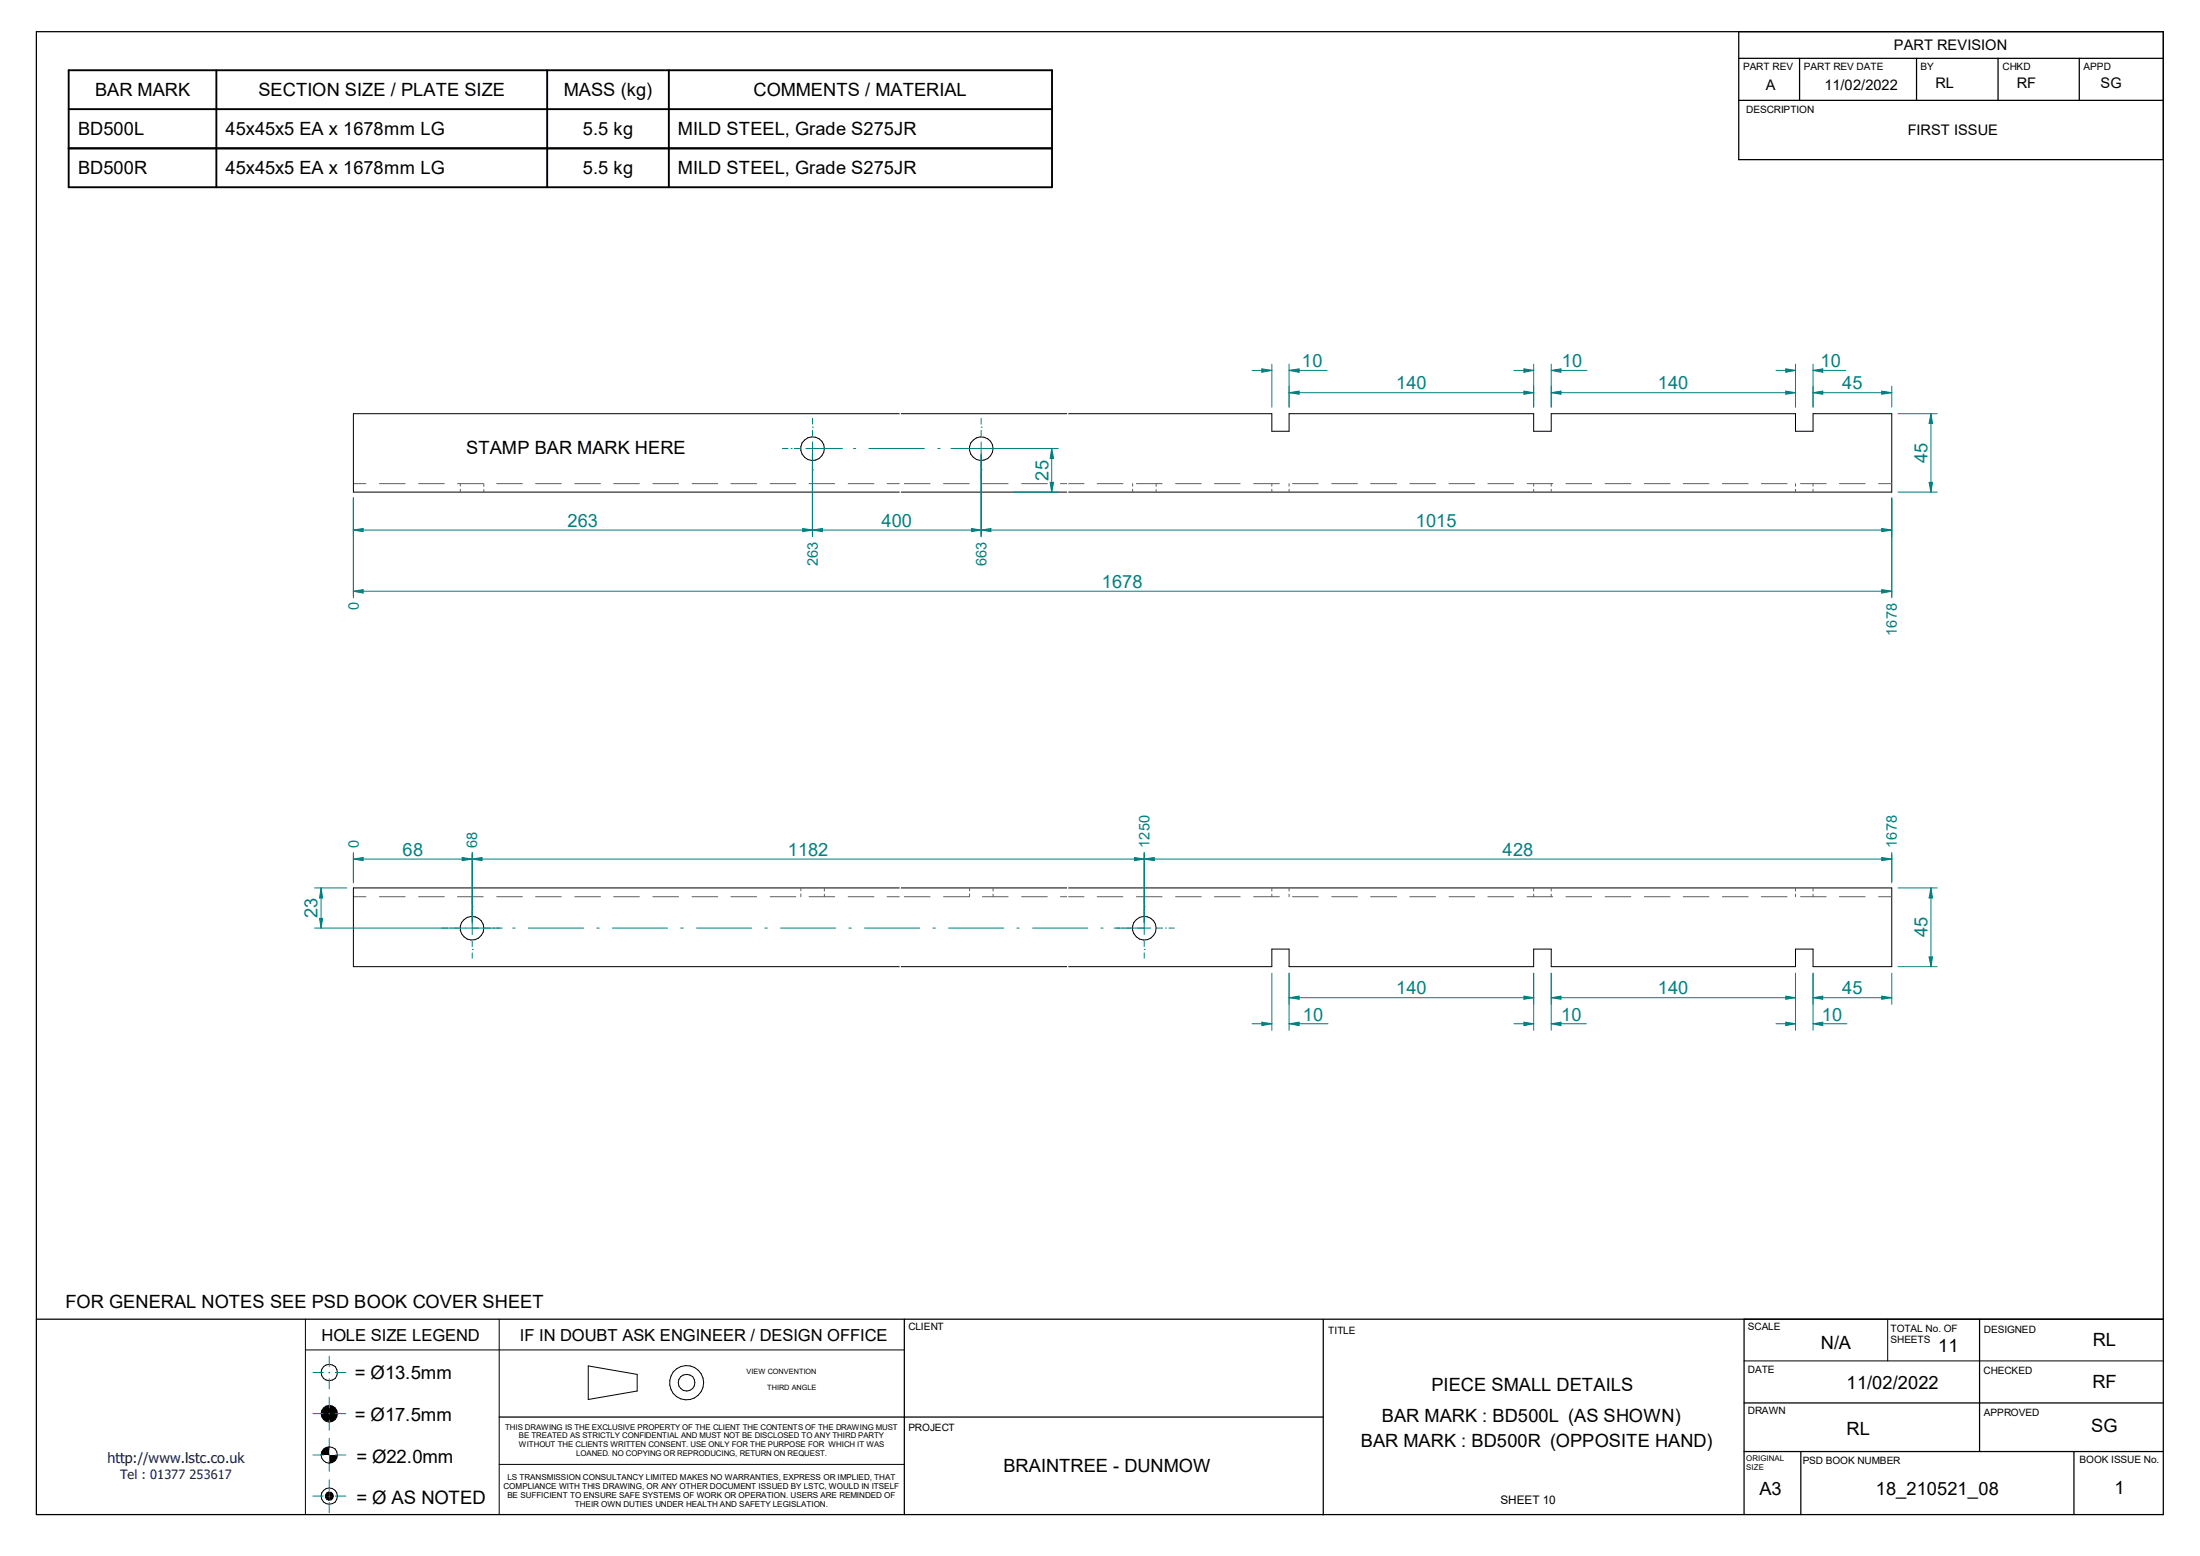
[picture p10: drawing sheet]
<svg xmlns="http://www.w3.org/2000/svg" width="297mm" height="210mm" viewBox="0 0 297 210" stroke-linecap="round" stroke-linejoin="round" font-family="sans-serif">
<g fill="none" stroke="#000" stroke-width=".17">
<path d="M4.9 4.3h287.2v200.1h-287.2zM234.7 7.9h57.4M234.7 13.5h57.4M234.7 4.3v17.2h57.4M243 7.9v5.6M258.7 7.9v5.6M269.7 7.9v5.6M280.7 7.9v5.6M4.9 178.1h287.2M122.1 178.1v26.3M178.6 178.1v26.4M235.5 178.1v26.3"/>
<path d="M267.3 178.1v17.8M67.4 191.3h111.2M235.5 189.4h56.6M235.5 195.9h56.6M243.1 195.9v8.5M280 195.9v8.5"/>
</g>
<g fill="none" stroke="#000" stroke-width=".14">
<path d="M47.7 55.8h124v2.4h2.3v-2.4h33.1v2.4h2.3v-2.4h33v2.4h2.4v-2.4h10.6v10.6h-207.7zM47.7 119.8h207.7v10.7h-10.6v-2.4h-2.4v2.4h-33v-2.4h-2.3v2.4h-33.1v-2.4h-2.3v2.4h-124zM41.2 178.1v26.3M67.4 178.1v26.3M254.8 178.1v5.6M41.2 182.2h80.9M67.4 197.7h54.7M79.4 184.4l6.6 1.1v2.2l-6.6 1.2zM235.5 183.7h56.6"/>
<circle cx="109.7" cy="60.6" r="1.59"/>
<circle cx="132.5" cy="60.6" r="1.59"/>
<circle cx="63.7" cy="125.3" r="1.59"/>
<circle cx="154.5" cy="125.3" r="1.59"/>
<circle cx="44.4" cy="196.4" r="1.1"/>
<circle cx="44.4" cy="185.2" r="1.1"/>
<circle cx="44.4" cy="190.8" r="1.1"/>
<circle cx="92.7" cy="186.6" r="1.13"/>
<circle cx="92.7" cy="186.6" r="2.31"/>
<circle cx="44.5" cy="201.9" r=".55"/>
<circle cx="44.5" cy="201.9" r="1.09"/>
</g>
<g fill="#000">
<path d="M43.6 195.7l.5-.4h.3v1.1h-1.1z" fill-rule="evenodd"/>
<path d="M44.4 196.4h1.2a1.12 1.12 0 0 1-1.2 1.1z" fill-rule="evenodd"/>
<path d="M44 201.7l.4-.3v.5h-.5z" fill-rule="evenodd"/>
<path d="M43.9 201.9h.5v.6l-.2-.1-.2-.2z" fill-rule="evenodd"/>
<path d="M44.4 201.4l.3 .1 .3 .2v.2h-.6z" fill-rule="evenodd"/>
<path d="M44.4 201.9h.6v.3l-.3 .2-.3 .1z" fill-rule="evenodd"/>
<circle cx="44.4" cy="190.8" r="1.1"/>
</g>
<g fill="none" stroke="#008080" stroke-width=".14">
<path d="M109.7 57.7h.1M109.7 56.5v.7M109.7 58.1v.7M109.7 59.6v1.8M132.5 57.7h.1M132.5 56.5v.7M132.5 58.1v.7M132.5 59.6v1.8M105.6 60.5h.8M106.8 60.5h.1M107.2 60.5h.7M108.8 60.5h4.9"/>
<path d="M109.7 63.4h.1M109.7 62.3v.7M109.7 63.9v.7M112.6 60.5h.1M115.2 60.5h.3M117.3 60.5h7.5M126.6 60.5h.3M128.4 60.5h4.9M129.6 60.5h.1M132.5 63.4h.1M132.5 62.3v.7M132.5 63.9v.7"/>
<path d="M134.2 60.5h.7M135.3 60.5h.1M135.8 60.5h.7M42.5 119.8h4.3M42.5 125.3h25.3M43.1 124h.5l-.3 1.3zM60.8 125.3h.1M63.8 122.4h.1M63.8 128.1h.1M63.8 121.2v.8M63.8 122.8v.7M63.8 124.4v1.8"/>
<path d="M63.8 127v.8M63.8 128.6v.7M66.6 125.3h.1M69.2 125.3h.4M71.3 125.3h7.5M80.6 125.3h.3M82.7 125.3h7.4M91.9 125.3h.3M94 125.3h7.5M103.3 125.3h.3M105.4 125.3h7.4M114.6 125.3h.3"/>
<path d="M116.7 125.3h7.5M125.9 125.3h.4M128.1 125.3h7.4M137.3 125.3h.3M139.4 125.3h7.5M148.6 125.3h.3M150.4 125.3h5M151.6 125.3h.1M154.5 122.4h.1M154.5 128.1h.1M154.5 121.2v.8M154.5 122.8v.7"/>
<path d="M154.5 124.4v1.8M154.5 127v.8M154.5 128.6v.7M156.3 125.3h.7M157.4 125.3h.1M157.8 125.3h.7M42.2 190.8h1.4M42.2 196.4h1.4M42.2 185.3h1.4M44.4 190.8h.1M44.4 196.4h.1M44.4 185.3h.1"/>
<path d="M44.4 183v1.4M44.4 185.2v.1M44.4 186.1v1.4M44.4 188.6v1.4M44.4 190.8v.1M44.4 191.6v1.4M44.4 194.1v1.5M44.4 196.3v.1M44.4 197.2v1.4M44.4 199.7v1.5M45.3 190.8h1.4M45.3 196.4h1.4"/>
<path d="M45.3 185.3h1.4M42.2 201.9h1.4M44.4 201.9h.1M44.4 201.9v.1M44.4 202.8v1.4M45.3 201.9h1.4"/>
</g>
<g fill="none" stroke="#606060" stroke-width=".14">
<path d="M47.7 65.3h1.7M51.2 65.3h3.5M56.5 65.3h3.5M61.8 65.3h3.4M62.1 65.3v.3M62.1 66v.4M65.3 65.3v.4M65.3 66.1v.3M67.1 65.3h3.4M72.3 65.3h3.5M77.6 65.3h3.5M82.8 65.3h3.5"/>
<path d="M88.1 65.3h3.5M93.4 65.3h3.5M98.7 65.3h3.5M104 65.3h3.4M109.2 65.3h3.5M114.5 65.3h3.5M119.8 65.3h1.7M122.1 65.3h3.5M127.4 65.3h3.5M132.6 65.3h3.5M137.9 65.3h3.5M143.2 65.3h3.1"/>
<path d="M148.1 65.3h3.5M152.9 65.3v.3M152.9 66v.4M153.4 65.3h3.5M156.1 65.3v.4M156.1 66.1v.3M158.7 65.3h3.5M164 65.3h3.4M169.2 65.3h3.5M171.7 65.3v.3M171.7 66v.4M174 65.3v.3"/>
<path d="M174 66v.4M174.5 65.3h3.5M179.8 65.3h3.5M185 65.3h3.6M190.3 65.3h3.5M195.6 65.3h3.5M200.9 65.3h3.4M206.2 65.3h3.4M207.1 65.3v.3M207.1 66v.4M209.4 65.3v.3M209.4 66v.4"/>
<path d="M211.4 65.3h3.5M216.7 65.3h3.5M222 65.3h3.5M227.2 65.3h3.5M232.5 65.3h3.5M237.8 65.3h3.5M242.4 65.3v.3M242.4 66v.4M243.1 65.3h3.4M244.8 65.3v.3M244.8 66v.4M248.3 65.3h3.5"/>
<path d="M253.6 65.3h1.8M108.1 119.8v.4M111.3 119.8v.5M130.9 119.8v.4M134.1 119.8v.5M171.7 119.8v.5M174 119.8v.5M207.1 119.8v.5M209.4 119.8v.5M242.4 119.8v.5M244.8 119.8v.5M47.7 121h1.7"/>
<path d="M51.2 121h3.5M56.5 121h3.5M61.8 121h3.4M67.1 121h3.4M72.3 121h3.5M77.6 121h3.5M82.8 121h3.5M88.1 121h3.5M93.4 121h3.5M98.7 121h3.5M104 121h3.4M108.1 120.6v.4"/>
<path d="M109.2 121h3.5M111.3 120.7v.3M114.5 121h3.5M119.8 121h1.7M122.1 121h3.5M127.4 121h3.5M130.9 120.6v.4M132.6 121h3.5M134.1 120.7v.3M137.9 121h3.5M143.2 121h3.1M148.1 121h3.5"/>
<path d="M153.4 121h3.5M158.7 121h3.5M164 121h3.4M169.2 121h3.5M171.7 120.7v.3M174 120.7v.3M174.5 121h3.5M179.8 121h3.5M185 121h3.6M190.3 121h3.5M195.6 121h3.5M200.9 121h3.4"/>
<path d="M206.2 121h3.4M207.1 120.7v.3M209.4 120.7v.3M211.4 121h3.5M216.7 121h3.5M222 121h3.5M227.2 121h3.5M232.5 121h3.5M237.8 121h3.5M242.4 120.7v.3M243.1 121h3.4M244.8 120.7v.3"/>
<path d="M248.3 121h3.5M253.6 121h1.8"/>
</g>
<path d="M121.5 51.4v19.6M144.1 51.4v19.6M121.5 115.4v19.6M144.1 115.4v19.6" fill="none" stroke="#fff" stroke-width=".14"/>
<path d="M9.3 14.7h132.7M9.3 9.5h132.7v10.5h-132.7zM29.2 9.5v10.5M73.9 9.5v10.5M90.3 9.5v10.5" fill="none" stroke="#000" stroke-width=".25"/>
<path d="M43.1 124h.5l-.3 1.3z" fill="#008080"/>
<path d="M43.3 119.8l.3 1.4h-.5z" fill="none" stroke="#008080" stroke-width=".14"/>
<path d="M43.3 119.8l.3 1.4h-.5z" fill="#008080"/>
<path d="M43.3 119.8v5.5M47.7 115.1v3.9M47.7 116l1.3-.3v.5zM63.8 115.1v9.3" fill="none" stroke="#008080" stroke-width=".14"/>
<path d="M47.7 116l1.3-.3v.5z" fill="#008080"/>
<path d="M62.4 115.7l1.4 .3-1.4 .2z" fill="none" stroke="#008080" stroke-width=".14"/>
<path d="M62.4 115.7l1.4 .3-1.4 .2z" fill="#008080"/>
<path d="M47.7 116h16.1M63.8 115.1v9.3M63.8 116l1.3-.3v.5zM154.5 115.1v9.3" fill="none" stroke="#008080" stroke-width=".14"/>
<path d="M63.8 116l1.3-.3v.5z" fill="#008080"/>
<path d="M153.2 115.7l1.3 .3-1.3 .2z" fill="none" stroke="#008080" stroke-width=".14"/>
<path d="M153.2 115.7l1.3 .3-1.3 .2z" fill="#008080"/>
<path d="M63.8 116h90.7M154.5 115.1v9.3M254 115.7l1.4 .3-1.4 .2zM255.4 115.1v3.9" fill="none" stroke="#008080" stroke-width=".14"/>
<path d="M254 115.7l1.4 .3-1.4 .2z" fill="#008080"/>
<path d="M154.5 116l1.3-.3v.5z" fill="none" stroke="#008080" stroke-width=".14"/>
<path d="M154.5 116l1.3-.3v.5z" fill="#008080"/>
<path d="M109.7 61.4v11M109.7 71.5l1.3-.2v.5zM132.5 61.4v11M154.5 116h100.9" fill="none" stroke="#008080" stroke-width=".14"/>
<path d="M109.7 71.5l1.3-.2v.5z" fill="#008080"/>
<path d="M131.1 71.3l1.4 .2-1.4 .3z" fill="none" stroke="#008080" stroke-width=".14"/>
<path d="M131.1 71.3l1.4 .2-1.4 .3z" fill="#008080"/>
<path d="M47.7 67.3v5.1M108.4 71.3l1.3 .2-1.3 .3zM109.7 71.5h22.8M109.7 61.4v11" fill="none" stroke="#008080" stroke-width=".14"/>
<path d="M108.4 71.3l1.3 .2-1.3 .3z" fill="#008080"/>
<path d="M47.7 71.5l1.3-.2v.5z" fill="none" stroke="#008080" stroke-width=".14"/>
<path d="M47.7 71.5l1.3-.2v.5z" fill="#008080"/>
<path d="M47.7 71.5h62M132.5 61.4v11M132.5 71.5l1.3-.2v.5zM255.4 67.3v5.1" fill="none" stroke="#008080" stroke-width=".14"/>
<path d="M132.5 71.5l1.3-.2v.5z" fill="#008080"/>
<path d="M254 71.3l1.4 .2-1.4 .3z" fill="none" stroke="#008080" stroke-width=".14"/>
<path d="M254 71.3l1.4 .2-1.4 .3z" fill="#008080"/>
<path d="M132.5 71.5h122.9M133.3 60.5h9.6M136.9 66.4h6M142 60.5l.2 1.4h-.4z" fill="none" stroke="#008080" stroke-width=".14"/>
<path d="M142 60.5l.2 1.4h-.4z" fill="#008080"/>
<path d="M141.8 65.1h.4l-.2 1.3z" fill="none" stroke="#008080" stroke-width=".14"/>
<path d="M141.8 65.1h.4l-.2 1.3z" fill="#008080"/>
<path d="M170.3 49.8l1.4 .2-1.4 .2zM171.7 49.1v5.8M174 49.1v5.8M142 60.5v5.9" fill="none" stroke="#008080" stroke-width=".14"/>
<path d="M170.3 49.8l1.4 .2-1.4 .2z" fill="#008080"/>
<path d="M174 50l1.4-.2v.4z" fill="none" stroke="#008080" stroke-width=".14"/>
<path d="M174 50l1.4-.2v.4z" fill="#008080"/>
<path d="M169 50h2.7M174 50h5.2M174 52.1v2.8M174 53l1.4-.2v.4zM207.1 52.1v2.8" fill="none" stroke="#008080" stroke-width=".14"/>
<path d="M174 53l1.4-.2v.4z" fill="#008080"/>
<path d="M205.7 52.8l1.4 .2-1.4 .2z" fill="none" stroke="#008080" stroke-width=".14"/>
<path d="M205.7 52.8l1.4 .2-1.4 .2z" fill="#008080"/>
<path d="M174 53h33.1M205.7 49.8l1.4 .2-1.4 .2zM207.1 49.1v5.8M209.4 49.1v5.8" fill="none" stroke="#008080" stroke-width=".14"/>
<path d="M205.7 49.8l1.4 .2-1.4 .2z" fill="#008080"/>
<path d="M209.4 50l1.3-.2v.4z" fill="none" stroke="#008080" stroke-width=".14"/>
<path d="M209.4 50l1.3-.2v.4z" fill="#008080"/>
<path d="M204.4 50h2.7M209.4 50h4.8M209.4 52.1v2.8M209.4 53l1.3-.2v.4zM242.4 52.1v2.8" fill="none" stroke="#008080" stroke-width=".14"/>
<path d="M209.4 53l1.3-.2v.4z" fill="#008080"/>
<path d="M241.1 52.8l1.3 .2-1.3 .2z" fill="none" stroke="#008080" stroke-width=".14"/>
<path d="M241.1 52.8l1.3 .2-1.3 .2z" fill="#008080"/>
<path d="M209.4 53h33M241.1 49.8l1.3 .2-1.3 .2zM242.4 49.1v5.8M244.8 49.1v5.8" fill="none" stroke="#008080" stroke-width=".14"/>
<path d="M241.1 49.8l1.3 .2-1.3 .2z" fill="#008080"/>
<path d="M244.8 50l1.3-.2v.4z" fill="none" stroke="#008080" stroke-width=".14"/>
<path d="M244.8 50l1.3-.2v.4z" fill="#008080"/>
<path d="M239.8 50h2.6M244.8 50h4.4M244.8 52.1v2.8M244.8 53l1.3-.2v.4zM255.4 52.1v2.8" fill="none" stroke="#008080" stroke-width=".14"/>
<path d="M244.8 53l1.3-.2v.4z" fill="#008080"/>
<path d="M254 52.8l1.4 .2-1.4 .2z" fill="none" stroke="#008080" stroke-width=".14"/>
<path d="M254 52.8l1.4 .2-1.4 .2z" fill="#008080"/>
<path d="M244.8 53h10.6M256.2 55.8h5.3M260.7 55.8l.2 1.3h-.5zM256.2 66.4h5.3" fill="none" stroke="#008080" stroke-width=".14"/>
<path d="M260.7 55.8l.2 1.3h-.5z" fill="#008080"/>
<path d="M260.4 65.1h.5l-.2 1.3z" fill="none" stroke="#008080" stroke-width=".14"/>
<path d="M260.4 65.1h.5l-.2 1.3z" fill="#008080"/>
<path d="M260.7 55.8v10.6M256.2 119.8h5.3M260.7 119.8l.2 1.4h-.5zM256.2 130.5h5.3" fill="none" stroke="#008080" stroke-width=".14"/>
<path d="M260.7 119.8l.2 1.4h-.5z" fill="#008080"/>
<path d="M260.4 129.2h.5l-.2 1.3z" fill="none" stroke="#008080" stroke-width=".14"/>
<path d="M260.4 129.2h.5l-.2 1.3z" fill="#008080"/>
<path d="M260.7 119.8v10.7M244.8 131.4v4.2M244.8 134.7l1.3-.2v.4zM255.4 131.4v4.2" fill="none" stroke="#008080" stroke-width=".14"/>
<path d="M244.8 134.7l1.3-.2v.4z" fill="#008080"/>
<path d="M254 134.5l1.4 .2-1.4 .2z" fill="none" stroke="#008080" stroke-width=".14"/>
<path d="M254 134.5l1.4 .2-1.4 .2z" fill="#008080"/>
<path d="M241.1 138l1.3 .2-1.3 .2zM242.4 131.4v7.7M244.8 134.7h10.6M244.8 131.4v7.7" fill="none" stroke="#008080" stroke-width=".14"/>
<path d="M241.1 138l1.3 .2-1.3 .2z" fill="#008080"/>
<path d="M244.8 138.2l1.3-.2v.4z" fill="none" stroke="#008080" stroke-width=".14"/>
<path d="M244.8 138.2l1.3-.2v.4z" fill="#008080"/>
<path d="M209.4 131.4v4.2M209.4 134.7l1.3-.2v.4zM239.8 138.2h2.6M242.4 131.4v4.2M244.8 138.2h4.5" fill="none" stroke="#008080" stroke-width=".14"/>
<path d="M209.4 134.7l1.3-.2v.4z" fill="#008080"/>
<path d="M241.1 134.5l1.3 .2-1.3 .2z" fill="none" stroke="#008080" stroke-width=".14"/>
<path d="M241.1 134.5l1.3 .2-1.3 .2z" fill="#008080"/>
<path d="M205.7 138l1.4 .2-1.4 .2zM207.1 131.4v7.7M209.4 134.7h33M209.4 131.4v7.7" fill="none" stroke="#008080" stroke-width=".14"/>
<path d="M205.7 138l1.4 .2-1.4 .2z" fill="#008080"/>
<path d="M209.4 138.2l1.3-.2v.4z" fill="none" stroke="#008080" stroke-width=".14"/>
<path d="M209.4 138.2l1.3-.2v.4z" fill="#008080"/>
<path d="M174 131.4v4.2M174 134.7l1.4-.2v.4zM204.4 138.2h2.7M207.1 131.4v4.2M209.4 138.2h4.8" fill="none" stroke="#008080" stroke-width=".14"/>
<path d="M174 134.7l1.4-.2v.4z" fill="#008080"/>
<path d="M205.7 134.5l1.4 .2-1.4 .2z" fill="none" stroke="#008080" stroke-width=".14"/>
<path d="M205.7 134.5l1.4 .2-1.4 .2z" fill="#008080"/>
<path d="M170.3 138l1.4 .2-1.4 .2zM171.7 131.4v7.7M174 134.7h33.1M174 131.4v7.7" fill="none" stroke="#008080" stroke-width=".14"/>
<path d="M170.3 138l1.4 .2-1.4 .2z" fill="#008080"/>
<path d="M174 138.2l1.4-.2v.4z" fill="none" stroke="#008080" stroke-width=".14"/>
<path d="M174 138.2l1.4-.2v.4z" fill="#008080"/>
<path d="M47.7 67.1v13.6M47.7 79.8l1.3-.2v.5zM109.7 61.3v11M132.5 61.3v11M255.4 67.1v13.6M47.7 115.3v3.9M63.8 115.3v9.3M154.5 115.3v9.3M255.4 115.3v3.9M169 138.2h2.7M174 138.2h5.3" fill="none" stroke="#008080" stroke-width=".14"/>
<path d="M9.3 20h132.7v5.3h-132.7zM29.2 20v5.3M73.9 20v5.3M90.3 20v5.3" fill="none" stroke="#000" stroke-width=".25"/>
<path d="M47.7 79.8l1.3-.2v.5z" fill="#008080"/>
<path d="M254 79.6l1.4 .2-1.4 .3z" fill="none" stroke="#008080" stroke-width=".14"/>
<path d="M254 79.6l1.4 .2-1.4 .3z" fill="#008080"/>
<path d="M47.7 79.8h207.7" fill="none" stroke="#008080" stroke-width=".14"/>
<g font-size="2.5">
<text x="12.8" y="13">BAR MARK</text>
<text x="34.9" y="13">SECTION SIZE / PLATE SIZE</text>
<text x="76.1" y="13">MASS (kg)</text>
<text x="101.7" y="13">COMMENTS / MATERIAL</text>
<text x="10.5" y="18.2">BD500L</text>
<text x="10.5" y="23.5">BD500R</text>
<text x="30.4" y="18.2">45x45x5 EA x 1678mm LG</text>
<text x="30.4" y="23.5">45x45x5 EA x 1678mm LG</text>
<text x="78.7" y="18.2">5.5 kg</text>
<text x="78.7" y="23.5">5.5 kg</text>
<text x="91.5" y="18.2">MILD STEEL, Grade S275JR</text>
<text x="91.5" y="23.5">MILD STEEL, Grade S275JR</text>
<text x="62.9" y="61.3">STAMP BAR MARK HERE</text>
<text x="8.8" y="176.5">FOR GENERAL NOTES SEE PSD BOOK COVER SHEET</text>
<text x="245.8" y="182">N/A</text>
<text x="261.7" y="182.5">11</text>
<text x="282.5" y="181.7">RL</text>
<text x="47.9" y="186.2">= Ø13.5mm</text>
<text x="47.9" y="191.7">= Ø17.5mm</text>
<text x="186.6" y="192">BAR MARK : BD500L (AS SHOWN)</text>
<text x="193.3" y="187.8">PIECE SMALL DETAILS</text>
<text x="249.3" y="187.5">11/02/2022</text>
<text x="282.5" y="187.4">RF</text>
<text x="48.1" y="197.4">= Ø22.0mm</text>
<text x="183.7" y="195.3">BAR MARK : BD500R (OPPOSITE HAND)</text>
<text x="249.3" y="193.6">RL</text>
<text x="282.3" y="193.3">SG</text>
<text x="48.1" y="202.9">= Ø AS NOTED</text>
<text x="135.5" y="198.7">BRAINTREE - DUNMOW</text>
<text x="237.5" y="201.8">A3</text>
<text x="253.2" y="201.8">18_210521_08</text>
<text x="285.5" y="201.7">1</text>
</g>
<g font-size="2.5" fill="#008080">
<text x="175.8" y="49.6">10</text>
<text x="188.5" y="52.5">140</text>
<text x="210.9" y="49.6">10</text>
<text x="223.8" y="52.5">140</text>
<text x="245.8" y="49.6">10</text>
<text x="248.7" y="52.5">45</text>
<text x="141.6" y="64.9" transform="rotate(-90 141.6 64.9)">25</text>
<text x="260.2" y="62.5" transform="rotate(-90 260.2 62.5)">45</text>
<text x="76.6" y="71.1">263</text>
<text x="119" y="71.1">400</text>
<text x="191.1" y="71.1">1015</text>
<text x="148.8" y="79.4">1678</text>
<text x="54.4" y="115.5">68</text>
<text x="106.3" y="115.5">1182</text>
<text x="202.9" y="115.5">428</text>
<text x="42.9" y="124" transform="rotate(-90 42.9 124)">23</text>
<text x="260.2" y="126.5" transform="rotate(-90 260.2 126.5)">45</text>
<text x="175.9" y="137.8">10</text>
<text x="188.5" y="134.2">140</text>
<text x="210.8" y="137.8">10</text>
<text x="223.8" y="134.2">140</text>
<text x="246" y="137.8">10</text>
<text x="248.7" y="134.2">45</text>
</g>
<g font-size="2.2">
<text x="43.4" y="181.1">HOLE SIZE LEGEND</text>
<text x="70.2" y="181.1">IF IN DOUBT ASK ENGINEER / DESIGN OFFICE</text>
</g>
<g font-size="2">
<text x="255.7" y="6.8">PART REVISION</text>
<text x="261.3" y="11.9">RL</text>
<text x="272.3" y="11.9">RF</text>
<text x="283.6" y="11.9">SG</text>
<text x="238.4" y="12.1">A</text>
<text x="246.3" y="12.1">11/02/2022</text>
<text x="257.6" y="18.3">FIRST ISSUE</text>
</g>
<g font-size="2" fill="#008080">
<text x="110.4" y="76.4" transform="rotate(-90 110.4 76.4)">263</text>
<text x="133.2" y="76.4" transform="rotate(-90 133.2 76.4)">663</text>
<text x="48.4" y="82.3" transform="rotate(-90 48.4 82.3)">0</text>
<text x="256.1" y="85.8" transform="rotate(-90 256.1 85.8)">1678</text>
<text x="48.4" y="114.4" transform="rotate(-90 48.4 114.4)">0</text>
<text x="64.4" y="114.4" transform="rotate(-90 64.4 114.4)">68</text>
<text x="155.2" y="114.4" transform="rotate(-90 155.2 114.4)">1250</text>
<text x="256.1" y="114.4" transform="rotate(-90 256.1 114.4)">1678</text>
</g>
<text font-size="1.9" fill="#000080" x="14.5" y="197.5">http://www.lstc.co.uk</text>
<text font-size="1.7" fill="#000080" x="16.2" y="199.7">Tel : 01377 253617</text>
<text font-size="1.6" x="202.6" y="203">SHEET 10</text>
<g font-size="1.4">
<text x="235.3" y="9.4">PART REV</text>
<text x="243.5" y="9.4">PART REV DATE</text>
<text x="259.3" y="9.4">BY</text>
<text x="270.3" y="9.4">CHKD</text>
<text x="281.3" y="9.4">APPD</text>
<text x="235.8" y="15.3">DESCRIPTION</text>
<text x="122.6" y="179.6">CLIENT</text>
<text x="236" y="179.6">SCALE</text>
<text x="255.2" y="179.7">TOTAL No. OF</text>
<text x="267.8" y="179.9">DESIGNED</text>
<text x="179.3" y="180">TITLE</text>
<text x="236" y="185.4">DATE</text>
<text x="255.2" y="181.3">SHEETS</text>
<text x="267.8" y="185.4">CHECKED</text>
<text x="236" y="190.9">DRAWN</text>
<text x="267.8" y="191.2">APPROVED</text>
<text x="122.6" y="193.1">PROJECT</text>
<text x="243.4" y="197.6">PSD BOOK NUMBER</text>
<text x="280.8" y="197.5">BOOK ISSUE No.</text>
</g>
<g font-size="1.1">
<text x="68.2" y="193">THIS DRAWING IS THE EXCLUSIVE PROPERTY OF THE CLIENT THE CONTENTS OF THE DRAWING MUST</text>
<text x="70.1" y="194.1">BE TREATED AS STRICTLY CONFIDENTIAL AND MUST NOT BE DISCLOSED TO ANY THIRD PARTY</text>
<text x="70.1" y="195.3">WITHOUT THE CLIENTS WRITTEN CONSENT. USE ONLY FOR THE PURPOSE FOR WHICH IT WAS</text>
<text x="77.8" y="196.5">LOANED. NO COPYING OR REPRODUCING, RETURN ON REQUEST.</text>
<text x="235.8" y="197.2">ORIGINAL</text>
<text x="68" y="200.9">COMPLIANCE WITH THIS DRAWING, OR ANY OTHER DOCUMENT ISSUED BY LSTC, WOULD IN ITSELF</text>
<text x="68.5" y="199.7">LS TRANSMISSION CONSULTANCY LIMITED MAKES NO WARRANTIES, EXPRESS OR IMPLIED, THAT</text>
<text x="68.5" y="202.1">BE SUFFICIENT TO ENSURE SAFE SYSTEMS OF WORK OR OPERATION. USERS ARE REMINDED OF</text>
<text x="77.6" y="203.4">THEIR OWN DUTIES UNDER HEALTH AND SAFETY LEGISLATION.</text>
<text x="235.8" y="198.5">SIZE</text>
</g>
<g font-size="1">
<text x="100.8" y="185.5">VIEW CONVENTION</text>
<text x="103.6" y="187.7">THIRD ANGLE</text>
</g>
</svg>
